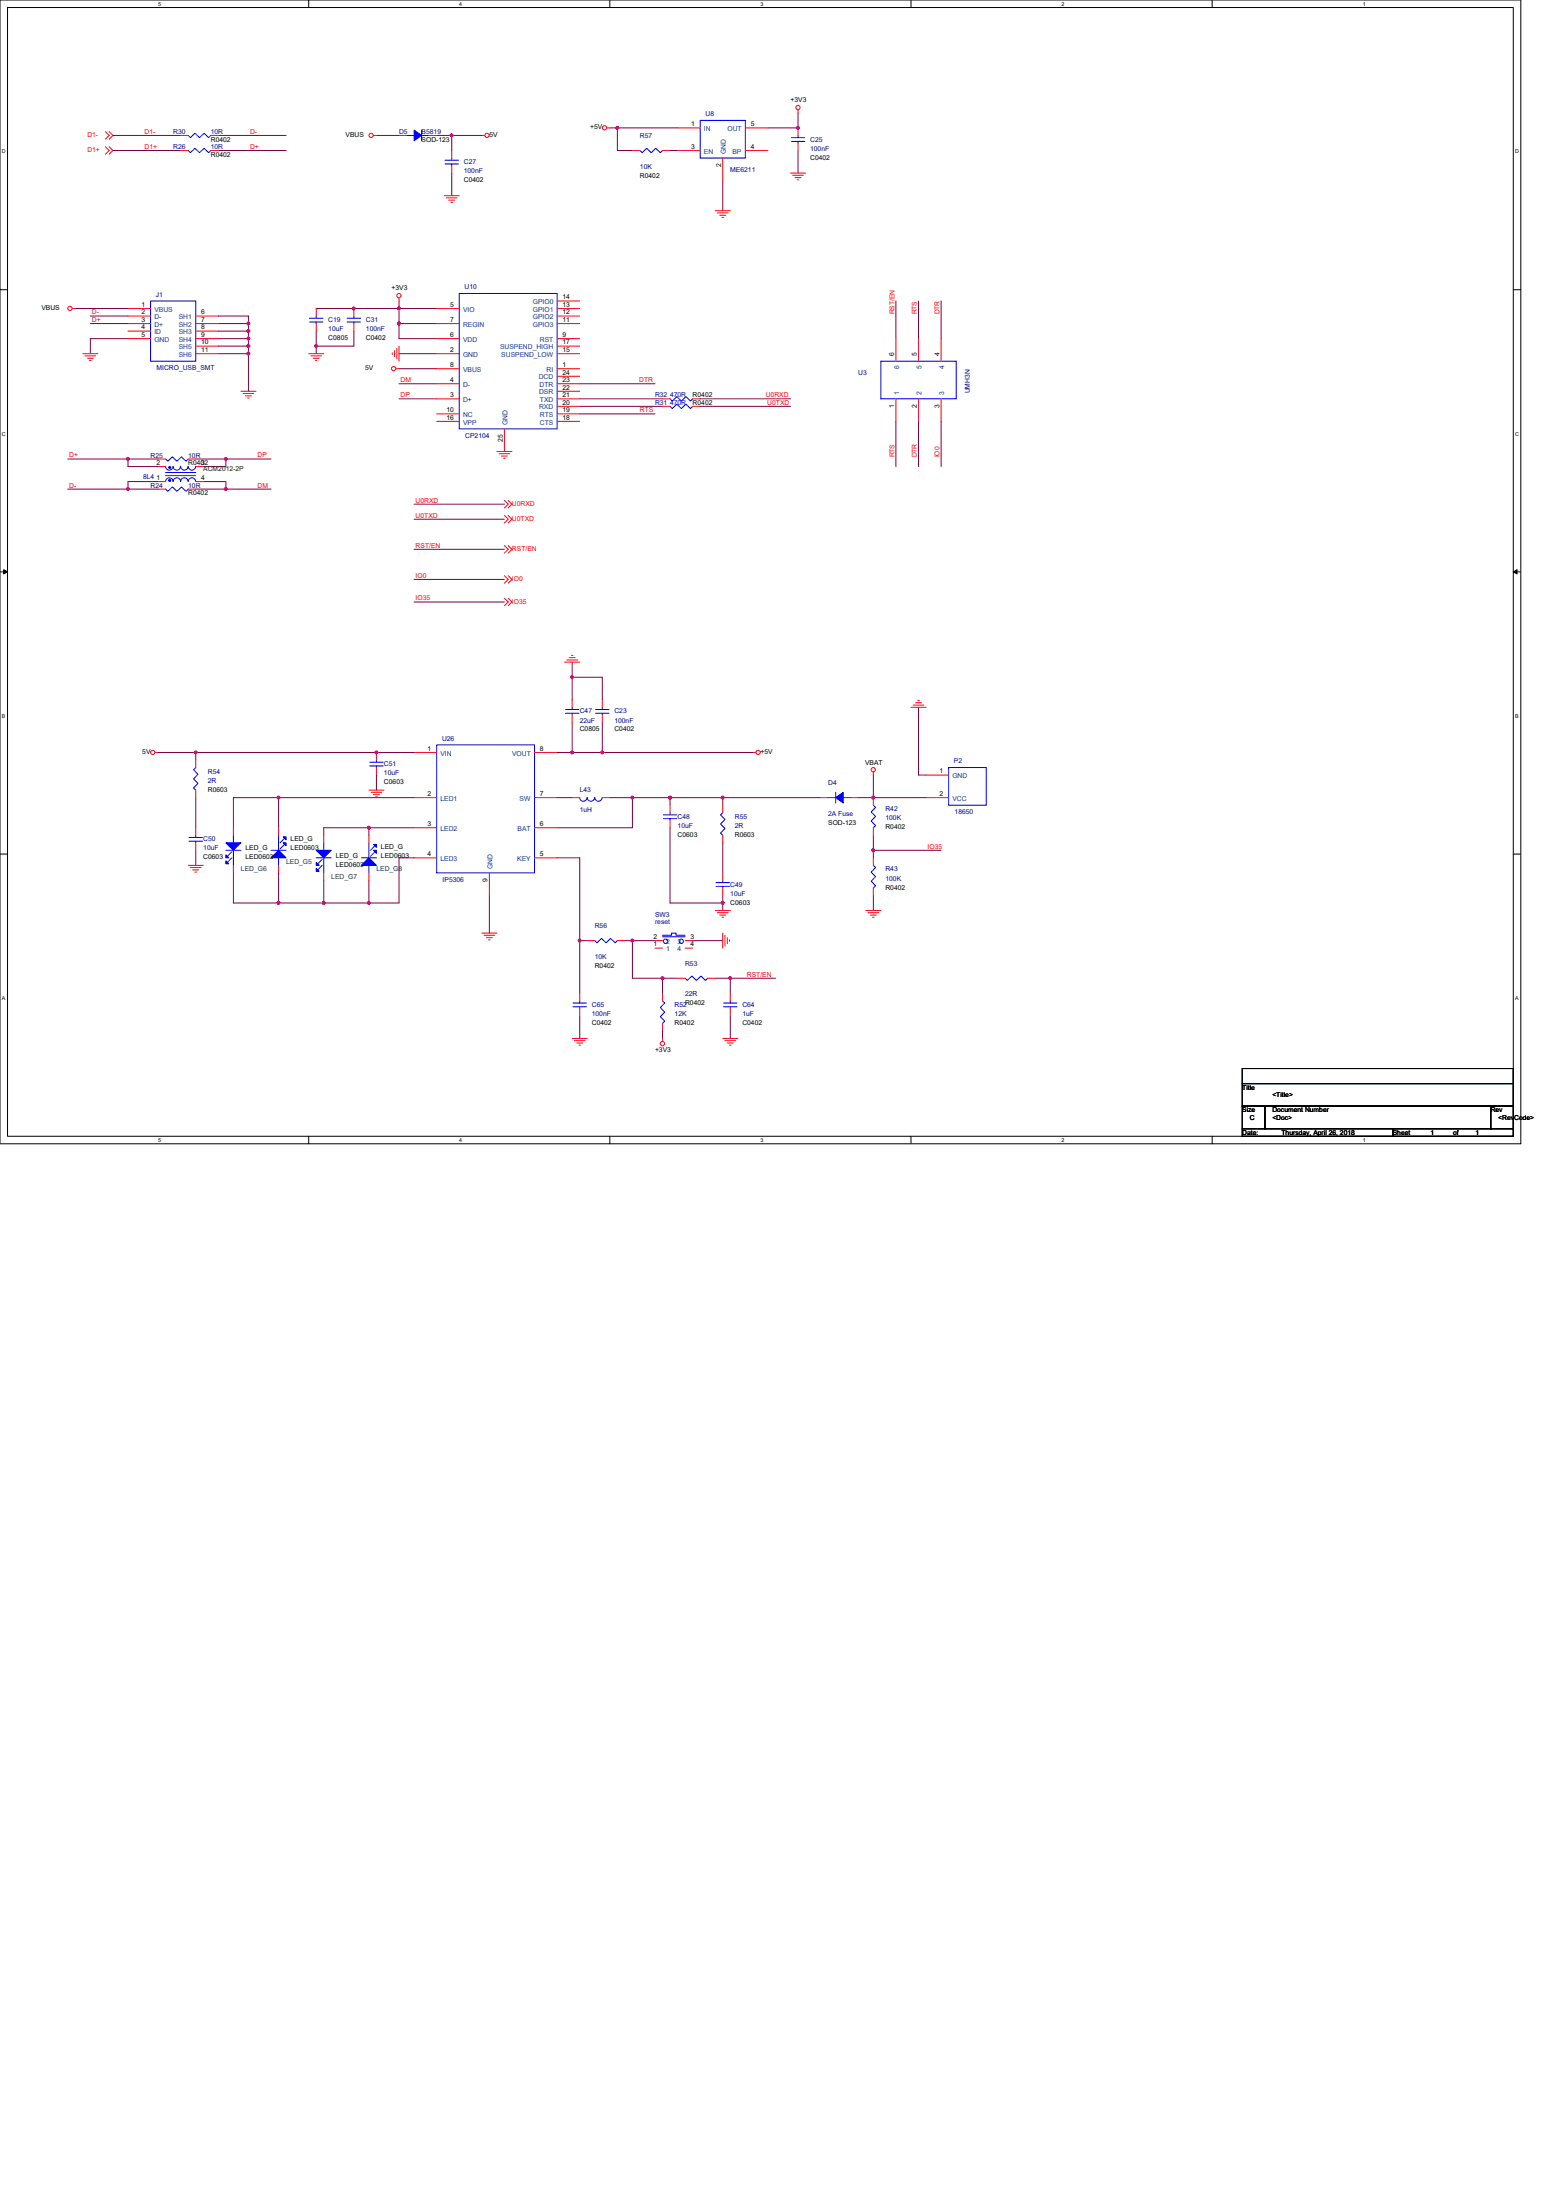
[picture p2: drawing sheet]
<svg xmlns="http://www.w3.org/2000/svg" width="210mm" height="297mm" viewBox="0 0 210 297" stroke-linecap="round" stroke-linejoin="round" font-family="sans-serif">
<path d="M0 0h205.2v154.4h-205.2zM1 1h203.2v152.4h-203.2z" fill="none" stroke="#000" stroke-width=".13"/>
<g fill="#fff">
<path d="M21.3 .1h.4v.8h-.4z"/>
<path d="M21.3 153.5h.4v.8h-.4z"/>
</g>
<path d="M41.7 0v1M41.7 153.4v1" fill="none" stroke="#000" stroke-width=".13"/>
<g fill="#fff">
<path d="M62 .1h.4v.8h-.4z"/>
<path d="M62 153.5h.4v.8h-.4z"/>
</g>
<path d="M82.3 0v1M82.3 153.4v1" fill="none" stroke="#000" stroke-width=".13"/>
<g fill="#fff">
<path d="M102.6 .1h.4v.8h-.4z"/>
<path d="M102.6 153.5h.4v.8h-.4z"/>
</g>
<path d="M122.9 0v1M122.9 153.4v1" fill="none" stroke="#000" stroke-width=".13"/>
<g fill="#fff">
<path d="M143.3 .1h.3v.8h-.3z"/>
<path d="M143.3 153.5h.3v.8h-.3z"/>
</g>
<path d="M163.6 0v1M163.6 153.4v1" fill="none" stroke="#000" stroke-width=".13"/>
<g fill="#fff">
<path d="M183.9 .1h.4v.8h-.4z"/>
<path d="M183.9 153.5h.4v.8h-.4z"/>
<path d="M.3 20.1h.5v.8h-.5z"/>
<path d="M204.5 20.1h.5v.8h-.5z"/>
<path d="M.3 58.2h.5v.8h-.5z"/>
<path d="M204.5 58.2h.5v.8h-.5z"/>
</g>
<path d="M0 39.1h1M204.2 39.1h1" fill="none" stroke="#000" stroke-width=".13"/>
<g fill="#fff">
<path d="M.3 96.3h.4v.8h-.4z"/>
<path d="M204.5 96.3h.4v.8h-.4z"/>
</g>
<path d="M0 77.2h1M204.2 77.2h1" fill="none" stroke="#000" stroke-width=".13"/>
<path d="M.5 76.9l.5 .3-.5 .3zM204.2 77.2l.5-.3v.6z" fill="#000" stroke="#000" stroke-width=".13"/>
<g fill="#fff">
<path d="M.3 134.4h.4v.8h-.4z"/>
<path d="M204.5 134.4h.4v.8h-.4z"/>
</g>
<path d="M0 115.3h1M204.2 115.3h1M167.6 149.4h3.1v3h-3.1zM167.6 152.4h20.4v1h-20.4zM167.6 144.3h36.6v2h-36.6zM167.6 146.3h36.6v3.1h-36.6zM170.7 149.4h30.5v3h-30.5zM188 152.4h16.2v1h-16.2zM201.2 149.4h3v3h-3z" fill="none" stroke="#000" stroke-width=".13"/>
<g fill="none" stroke="#800040" stroke-width=".13">
<path d="M15.2 18.3h9.2M29.5 18.3h9.1M50.8 18.3h3M58.9 18.3h2.1M61 18.3h4M61 18.3v2M82.3 17.3h1M83.3 17.3h8.1M83.3 17.3v3h2M107.7 15.2v2.1h-4.1M15.2 20.3h9.2M29.5 20.3h9.1"/>
<path d="M61 23.4v3M90.4 20.3h1M97.5 24.4v4M107.7 20.3v3.1M10.2 41.7h7.1M12.2 43.7h5.1M12.2 42.7h5.1M17.3 45.7h-5.1v2.1M29.5 42.7h4v1M29.5 43.7h4v1M29.5 44.7h4M29.5 45.7h4"/>
<path d="M29.5 46.7h4M29.5 47.8h4M33.5 44.7v1M33.5 47.8v5M33.5 45.7v2.1M42.7 44.7v2M42.7 46.7v1.1M42.7 41.7h11.1M47.8 44.7v2h-5.1M53.8 53.8h5.1M53.8 43.7h5.1M53.8 41.7h5.1"/>
<path d="M53.8 40.6v1.1M53.8 43.7v2h5.1M53.8 41.7v2M53.8 49.8h5.1M53.8 47.8h5.1M53.8 51.8h5.1M78.2 51.8h10.2M78.2 55.9h10.2M78.2 53.8h11.2M78.2 54.9h11.2M94.5 54.9h12.2M94.5 53.8h12.2"/>
<path d="M120.9 40.6v5.1M120.9 56.9v6.1M124 40.6v5.1M124 56.9v6.1M127 40.6v5.1M127 56.9v6.1M9.1 62h8.2M9.1 66h8.2M17.3 62h4M17.3 62v1h4M17.3 66h4M21.3 65h-4v1"/>
<path d="M26.4 62h4.1M26.4 66h4.1M27.4 65h3.1v1M30.5 66h6.1M30.5 62h6.1M30.5 62v1h-3.1M55.9 70.1h12.2M55.9 78.2h12.2M55.9 68.1h12.2M55.9 74.2h12.2M55.9 81.3h12.2M77.2 91.4v3.1"/>
<path d="M77.2 91.4h4.1v3.1M77.2 97.5v4.1M77.2 89.4v2M81.3 97.5v4.1M124 95.5v9.1h1M21.3 101.6h5.1M26.4 101.6v1M26.4 114.8v2M26.4 107.7v4.1M26.4 101.6h29.5M31.5 111.8v-4.1h6.1v4.1M31.5 117.9v4h6.1"/>
<path d="M37.6 107.7h18.3M37.6 117.9v4M43.7 118.9v3M49.8 111.8h6.1M49.8 111.8v1M49.8 118.9v3M49.8 111.8h-6.1v1M50.8 104.6v2.1M55.9 115.8h-2.1v6.1h-4M75.2 107.7h2M75.2 115.8h3v11.2M75.2 101.6h2"/>
<path d="M77.2 101.6h4.1M81.3 101.6h20.3M82.3 107.7h3M85.3 107.7h5.1v1M85.3 107.7v4.1h-10.1M90.4 111.8v10.1h7.1M90.4 107.7h7.1v1M97.5 107.7h13.2M97.5 113.8v4.1M115.8 107.7h2.1M117.9 104.6v3.1M117.9 112.8v2"/>
<path d="M117.9 114.8v1M117.9 107.7h7.1M117.9 114.8h9.1M37.6 121.9h6.1M43.7 121.9h6.1M66 120.9v5.1M78.2 127h1M78.2 137.2v3M78.2 127v7.1M84.3 127h1M85.3 127h3.1M85.3 127v5.1h4.1v2"/>
<path d="M89.4 139.2v1M89.4 132.1h2M93.5 127h4M96.5 132.1h2.1v2M97.5 121.9v1M97.5 120.9v1M98.6 132.1h6M98.6 137.2v3M117.9 120.9v2"/>
</g>
<g fill="#f0f" stroke="#f0f" stroke-width=".13">
<circle cx="33.5" cy="43.7" r=".2"/>
<circle cx="33.5" cy="44.7" r=".2"/>
<circle cx="33.5" cy="47.7" r=".2"/>
<circle cx="33.5" cy="46.7" r=".2"/>
<circle cx="107.7" cy="17.3" r=".2"/>
<circle cx="61" cy="18.3" r=".2"/>
<circle cx="17.3" cy="62" r=".2"/>
<circle cx="30.5" cy="66" r=".2"/>
<circle cx="30.5" cy="62" r=".2"/>
<circle cx="17.3" cy="66" r=".2"/>
<circle cx="53.8" cy="43.7" r=".2"/>
<circle cx="53.8" cy="41.6" r=".2"/>
<circle cx="47.7" cy="41.6" r=".2"/>
<circle cx="42.7" cy="46.7" r=".2"/>
<circle cx="33.5" cy="45.7" r=".2"/>
<circle cx="117.8" cy="107.7" r=".2"/>
<circle cx="97.5" cy="107.7" r=".2"/>
<circle cx="89.4" cy="132.1" r=".2"/>
<circle cx="98.5" cy="132.1" r=".2"/>
<circle cx="85.3" cy="127" r=".2"/>
<circle cx="78.2" cy="127" r=".2"/>
<circle cx="77.2" cy="91.4" r=".2"/>
<circle cx="97.5" cy="121.9" r=".2"/>
<circle cx="90.4" cy="107.7" r=".2"/>
<circle cx="85.3" cy="107.7" r=".2"/>
<circle cx="26.4" cy="101.6" r=".2"/>
<circle cx="50.8" cy="101.6" r=".2"/>
<circle cx="37.6" cy="107.7" r=".2"/>
<circle cx="49.8" cy="111.7" r=".2"/>
<circle cx="49.8" cy="121.9" r=".2"/>
<circle cx="37.6" cy="121.9" r=".2"/>
<circle cx="77.2" cy="101.6" r=".2"/>
<circle cx="43.7" cy="121.9" r=".2"/>
<circle cx="81.3" cy="101.6" r=".2"/>
<circle cx="83.3" cy="17.3" r=".2"/>
<circle cx="117.8" cy="114.8" r=".2"/>
</g>
<g fill="none" stroke="#f00" stroke-width=".13">
<path d="M14.2 17.8l.5 .5-.5 .5M14.2 19.8l.5 .5-.5 .5M14.7 17.8l.5 .5-.5 .5M14.7 19.8l.5 .5-.5 .5M24.4 18.3h1M28.4 18.3h1.1M50.4 18.3h.4M53.8 18.3h1.1M57.9 18.3h1M65 18.3h.4M81.9 17.3h.4M91.4 17.3h3.1"/>
<path d="M100.6 17.3h3M107.7 14.8v.4M107.7 19.3v1M107.7 17.3v1M24.4 20.3h1M28.4 20.3h1.1M59.9 26.4h2.1M60.2 26.7h1.5M60.6 27h.8M60.9 27.3h.2M61 22.4v1M61 20.3v1"/>
<path d="M85.3 20.3h1.1M89.4 20.3h1M91.4 20.3h3.1M96.5 28.4h2.1M96.8 28.7h1.5M97.1 29.1h.8M97.4 29.4h.2M97.5 21.3v3.1M100.6 20.3h3M106.7 23.4h2M107 23.7h1.4M107.3 24h.8"/>
<path d="M107.6 24.3h.2M9.8 41.7h.4M11.2 47.8h2M11.5 48h1.4M11.8 48.4h.8M12.1 48.7h.2M17.3 41.7h3M17.3 42.7h3M17.3 43.7h3M17.3 44.7h3M17.3 45.7h3M26.4 42.7h3.1"/>
<path d="M26.4 43.7h3.1M26.4 44.7h3.1M26.4 45.7h3.1M26.4 46.7h3.1M26.4 47.8h3.1M32.5 52.8h2M32.8 53.1h1.4M33.1 53.4h.8M33.4 53.7h.2M41.7 47.8h2M42 48h1.4M42.3 48.4h.8"/>
<path d="M42.6 48.7h.2M42.7 43.7v1M42.7 41.7v1M47.8 43.7v1M47.8 41.7v1M52.9 47.6v.3M53.2 47.3v.9M53.4 49.8h.4M53.6 47v1.5M53.8 46.7v2.1M53.8 40.2v.4M58.9 41.7h3.1"/>
<path d="M58.9 43.7h3.1M58.9 45.7h3.1M58.9 47.8h3.1M58.9 49.8h3.1M58.9 51.8h3.1M58.9 53.8h3.1M58.9 56.9h3.1M58.9 55.9h3.1M68.1 57.9v3.1M75.2 40.6h3M75.2 41.7h3M75.2 42.7h3"/>
<path d="M75.2 43.7h3M75.2 45.7h3M75.2 46.7h3M75.2 47.8h3M75.2 49.8h3M75.2 50.8h3M75.2 51.8h3M75.2 52.8h3M75.2 53.8h3M75.2 54.9h3M75.2 55.9h3M75.2 56.9h3"/>
<path d="M89.4 54.9h1M89.4 53.8h1M93.5 54.9h1M93.5 53.8h1M120.9 53.8v3.1M120.9 45.7v3.1M124 53.8v3.1M124 45.7v3.1M127 53.8v3.1M127 45.7v3.1M21.3 66h1.1M21.3 62h1.1"/>
<path d="M21.3 65h1.1M21.3 63h1.1M25.4 66h1M25.4 62h1M26.4 65h1M26.4 63h1M67.1 61h2M67.4 61.3h1.4M67.7 61.6h.8M68 61.9h.2M68.1 73.7l.5 .5-.5 .5M68.1 77.7l.5 .5-.5 .5"/>
<path d="M68.1 69.6l.5 .5-.5 .5M68.1 67.6l.5 .5-.5 .5M68.6 73.7l.5 .5-.5 .5M68.6 77.7l.5 .5-.5 .5M68.6 69.6l.5 .5-.5 .5M68.6 67.6l.5 .5-.5 .5M68.1 80.8l.5 .5-.5 .5M68.6 80.8l.5 .5-.5 .5M76.2 89.4h2M76.5 89.1h1.4M76.8 88.8h.8M77.1 88.5h.2"/>
<path d="M77.2 96.5v1M77.2 94.5v1M81.3 96.5v1M81.3 94.5v1M122.9 95.5h2.1M123.2 95.2h1.5M123.5 94.9h.9M123.8 94.6h.3M20.9 101.6h.4M25.4 116.8h2M25.7 117.1h1.4M26 117.5h.8"/>
<path d="M26.3 117.8h.2M26.4 113.8v1M26.4 111.8v1M26.4 106.7v1M26.4 102.6v1M31.5 111.8v1M31.5 116.8v1.1M37.6 116.8v1.1M37.6 111.8v1M43.7 112.8v1M43.7 117.9v1M49.8 106.7h2"/>
<path d="M49.8 117.9v1M49.8 112.8v1M50.1 107h1.4M50.4 107.3h.8M50.7 107.6h.2M50.8 103.6v1M50.8 101.6v1M55.9 101.6h3M55.9 107.7h3M55.9 111.8h3M55.9 115.8h3M66 117.9v3"/>
<path d="M72.1 115.8h3.1M72.1 111.8h3.1M72.1 107.7h3.1M72.1 101.6h3.1M77.2 107.7h1M81.3 107.7h1M90.4 110.7v1.1M90.4 108.7v1M97.5 112.8v1M97.5 108.7v1M97.5 119.9v1M97.5 117.9v1"/>
<path d="M101.6 101.6h.4M110.7 107.7h1.1M114.8 107.7h1M117.9 104.2v.4M117.9 107.7v1M117.9 111.8v1M117.9 115.8v1M117.9 119.9v1M125 104.6h3M125 107.7h3M65 126h2.1M65.3 126.3h1.5"/>
<path d="M65.6 126.6h.8M65.9 126.9h.2M78.2 136.1v1.1M78.2 134.1v1M79.2 127h1.1M83.3 127h1M88.4 128h1M88.4 127h1M89.4 134.1v1M89.4 138.2v1M91.4 132.1h1.1M92.5 127h1"/>
<path d="M92.5 128h1M95.5 132.1h1M96.5 122.9h2.1M96.8 123.2h1.5M97.1 123.5h.8M97.4 123.8h.2M97.5 126v2M97.8 126.3v1.4M98.1 126.6v.8M98.4 126.9v.2M98.6 136.1v1.1M98.6 134.1v1"/>
<path d="M116.8 122.9h2.1M117.1 123.2h1.5M117.5 123.5h.8M117.8 123.8h.2M77.2 140.2h2M77.5 140.5h1.5M77.8 140.8h.8M78.1 141.1h.2M89.4 140.2v.4M97.5 140.2h2.1M97.8 140.5h1.5M98.1 140.8h.9"/>
<path d="M98.4 141.1h.3"/>
<circle cx="50.1" cy="18.3" r=".29"/>
<circle cx="65.7" cy="18.3" r=".29"/>
<circle cx="81.6" cy="17.3" r=".29"/>
<circle cx="107.7" cy="14.5" r=".29"/>
<circle cx="53.8" cy="39.9" r=".29"/>
<circle cx="9.4" cy="41.6" r=".29"/>
<circle cx="53.1" cy="49.8" r=".29"/>
<circle cx="20.6" cy="101.6" r=".29"/>
<circle cx="102.3" cy="101.6" r=".29"/>
<circle cx="117.8" cy="103.9" r=".29"/>
<circle cx="89.4" cy="140.9" r=".29"/>
</g>
<g fill="none" stroke="#00f" stroke-width=".13">
<path d="M25.4 18.3l.3 .3 .6-.6 .6 .6 .6-.6 .7 .6 .2-.3M54.9 18.3h1M56.9 17.6v1.4M56.9 18.3h1M94.5 16.3h6.1v5h-6.1zM106.8 18.6h1.8M106.8 19.1h1.8M107.7 19.1v.2M107.7 18.3v.3M25.4 20.3l.3 .3 .6-.6 .6 .6 .6-.6 .7 .6 .2-.3M60 21.6h1.9M60 22.1h1.9"/>
<path d="M61 22.1v.3M61 21.3v.3M62 39.6h13.2v18.3h-13.2zM86.4 20.3l.3 .3 .6-.6 .6 .6 .6-.6 .6 .6 .3-.3M20.3 40.6h6.1v8.2h-6.1zM41.8 43h1.8M41.8 43.5h1.8M42.7 43.5v.2M42.7 42.7v.3M46.8 43h1.9M46.8 43.5h1.9M47.8 43.5v.2"/>
<path d="M47.8 42.7v.3M90.4 54.9l.3 .3 .6-.6 .6 .6 .7-.6 .6 .6 .3-.3M90.4 53.8l.3 .3 .6-.5 .6 .5 .7-.5 .6 .5 .3-.3M118.9 48.8h10.1v5h-10.1zM22.4 65a.5 .5 0 0 1 .4-.5 .5 .5 0 0 1 .5 .5M22.4 63a.5 .5 0 0 0 .4 .5 .5 .5 0 0 0 .5-.5M22.4 66l.2 .3 .7-.6 .6 .6 .6-.6 .6 .6 .3-.3M22.4 62l.2 .3 .7-.6 .6 .6 .6-.6 .6 .6 .3-.3M22.4 64.2h4M22.4 63.8h4M23.4 65a.5 .5 0 0 1 .5-.5 .5 .5 0 0 1 .5 .5M23.4 63a.5 .5 0 0 0 .5 .5 .5 .5 0 0 0 .5-.5"/>
<path d="M24.4 63a.5 .5 0 0 0 .5 .5 .5 .5 0 0 0 .5-.5M24.4 65a.5 .5 0 0 1 .5-.5 .5 .5 0 0 1 .5 .5M25.4 63a.5 .5 0 0 0 .5 .5 .5 .5 0 0 0 .5-.5M25.4 65a.5 .5 0 0 1 .5-.5 .5 .5 0 0 1 .5 .5M76.3 95.8h1.8M76.3 96.3h1.8M77.2 96.3v.2M77.2 95.5v.3M80.4 95.8h1.8M80.4 96.3h1.8M81.3 96.3v.2M81.3 95.5v.3"/>
<path d="M25.5 113.1h1.8M25.5 113.6h1.8M26.4 113.6v.2M26.4 112.8v.3M26.4 103.6l-.3 .3 .6 .6-.6 .7 .6 .6-.6 .6 .3 .3M30.5 114.8h2M31.3 115l-.6 .6M31.3 115.8l-.6 .6M31.5 112.8v1M31.5 114.8v2M36.6 114.8h2M37.6 115.8v1"/>
<path d="M37.6 112.8v2M38.4 114l-.6 .6M38.4 113.2l-.6 .6M42.7 115.8h2M43.5 116l-.6 .6M43.5 116.8l-.6 .7M43.7 113.8v1M43.7 115.8v2.1M48.8 115.8h2M49.8 116.8v1.1M49.8 113.8v2M49.9 102.9h1.8"/>
<path d="M49.9 103.4h1.8M50.6 115l-.6 .6M50.6 114.2l-.6 .6M50.8 103.4v.2M50.8 102.6v.3M58.9 100.6h13.2v17.3h-13.2zM78.2 107.7a.5 .5 0 0 0 .5 .5 .5 .5 0 0 0 .5-.5M79.2 107.7a.5 .5 0 0 0 .5 .5 .5 .5 0 0 0 .5-.5M80.3 107.7a.5 .5 0 0 0 .5 .5 .5 .5 0 0 0 .5-.5M89.5 110h1.8M89.5 110.5h1.8M90.4 110.5v.2"/>
<path d="M90.4 109.7v.3M96.6 119.2h1.8M96.6 119.7h1.8M97.5 109.7l-.3 .3 .6 .6-.6 .7 .6 .6-.6 .6 .3 .3M97.5 119.7v.2M97.5 118.9v.3M111.8 107.7h1M112.8 107v1.4M113.8 107.7h1M117.9 108.7l.3 .3-.6 .6 .6 .6-.6 .6 .6 .7-.3 .3M117.9 116.8l.3 .3-.6 .7 .6 .6-.6 .6 .6 .6-.3 .3M128 103.6h5.1v5.1h-5.1z"/>
<path d="M77.3 135.4h1.8M77.3 135.9h1.8M78.2 135.9v.2M78.2 135.1v.3M80.3 127l.3 .3 .6-.6 .6 .6 .6-.6 .6 .6 .3-.3M89.4 135.1l.3 .3-.6 .6 .6 .7-.6 .6 .6 .6-.3 .3M89.4 126.5h3.1M89.4 126.3h1.2v-.3h.6v.3h1.3M92.5 132.1l.3 .3 .6-.6 .6 .6 .6-.6 .6 .6 .3-.3M97.6 135.4h1.9M97.6 135.9h1.9M98.6 135.9v.2"/>
<path d="M98.6 135.1v.3"/>
<circle cx="89.8" cy="127.1" r=".3"/>
<circle cx="91.9" cy="127.1" r=".29"/>
</g>
<g fill="#00f" stroke="#00f" stroke-width=".13">
<path d="M112.8 107.7l1-.7v1.4z" fill-rule="evenodd"/>
<path d="M36.6 115.8l1-1 1 1z" fill-rule="evenodd"/>
<path d="M38.2 113.8h.4v.4z" fill-rule="evenodd"/>
<path d="M38.2 113h.4v.4z" fill-rule="evenodd"/>
<path d="M30.5 113.8h2l-1 1z" fill-rule="evenodd"/>
<path d="M30.5 115.4l.4 .4h-.4z" fill-rule="evenodd"/>
<path d="M30.5 116.2l.4 .4h-.4z" fill-rule="evenodd"/>
<path d="M55.9 17.6l1 .7-1 .7z" fill-rule="evenodd"/>
<path d="M42.7 114.8h2l-1 1z" fill-rule="evenodd"/>
<path d="M42.7 116.4l.4 .4h-.4z" fill-rule="evenodd"/>
<path d="M42.7 117.2l.4 .4h-.4z" fill-rule="evenodd"/>
<path d="M22.8 64.8h.2v.2h-.2z" fill-rule="evenodd"/>
<path d="M22.8 63h.2v.2h-.2z" fill-rule="evenodd"/>
<path d="M48.8 116.8l1-1 1 1z" fill-rule="evenodd"/>
<path d="M50.4 114.8h.4v.4z" fill-rule="evenodd"/>
<path d="M50.4 114h.4v.4z" fill-rule="evenodd"/>
</g>
<g font-size=".9">
<text x="79.7" y="17.5">+5V</text>
<text x="93.3" y="17">1</text>
<text x="101.3" y="17">5</text>
<text x="106.7" y="13.8">+3V3</text>
<text x="28.4" y="21.1">R0402</text>
<text x="28.4" y="19.1">R0402</text>
<text x="46.6" y="18.5">VBUS</text>
<text x="56.9" y="19.1">SOD-123</text>
<text x="66" y="18.5">5V</text>
<text x="86.4" y="24">R0402</text>
<text x="93.3" y="20.1">3</text>
<text x="97.3" y="22.6" transform="rotate(-90 97.3 22.6)">2</text>
<text x="101.3" y="20.1">4</text>
<text x="109.3" y="21.5">C0402</text>
<text x="62.6" y="24.6">C0402</text>
<text x="5.6" y="41.9">VBUS</text>
<text x="19.1" y="41.4">1</text>
<text x="52.8" y="39.2">+3V3</text>
<text x="60.7" y="41.4">5</text>
<text x="75.9" y="40.4">14</text>
<text x="75.9" y="41.4">13</text>
<text x="19.1" y="42.4">2</text>
<text x="19.1" y="43.5">3</text>
<text x="19.1" y="44.5">4</text>
<text x="19.1" y="45.5">5</text>
<text x="27.1" y="42.4">6</text>
<text x="27.1" y="43.5">7</text>
<text x="27.1" y="44.5">8</text>
<text x="27.1" y="45.5">9</text>
<text x="27.1" y="46.5">10</text>
<text x="27.1" y="47.5">11</text>
<text x="44.3" y="45.9">C0805</text>
<text x="49.4" y="45.9">C0402</text>
<text x="60.7" y="43.5">7</text>
<text x="60.7" y="45.5">6</text>
<text x="60.7" y="47.5">2</text>
<text x="75.9" y="45.5">9</text>
<text x="75.9" y="47.5">15</text>
<text x="75.9" y="42.4">12</text>
<text x="75.9" y="43.5">11</text>
<text x="75.9" y="46.5">17</text>
<text x="49.3" y="50">5V</text>
<text x="60.7" y="49.6">8</text>
<text x="60.7" y="51.6">4</text>
<text x="60.7" y="53.6">3</text>
<text x="75.9" y="50.6">24</text>
<text x="75.9" y="49.6">1</text>
<text x="75.9" y="53.6">21</text>
<text x="75.9" y="51.6">23</text>
<text x="75.9" y="52.6">22</text>
<text x="93.5" y="53.7">R0402</text>
<text x="120.7" y="48" transform="rotate(-90 120.7 48)">6</text>
<text x="123.7" y="48" transform="rotate(-90 123.7 48)">5</text>
<text x="126.8" y="48" transform="rotate(-90 126.8 48)">4</text>
<text x="60.2" y="56.7">16</text>
<text x="60.2" y="55.6">10</text>
<text x="67.8" y="59.6" transform="rotate(-90 67.8 59.6)">25</text>
<text x="75.9" y="55.6">19</text>
<text x="75.9" y="56.7">18</text>
<text x="75.9" y="54.6">20</text>
<text x="93.5" y="54.7">R0402</text>
<text x="120.7" y="55.1" transform="rotate(-90 120.7 55.1)">1</text>
<text x="123.7" y="55.1" transform="rotate(-90 123.7 55.1)">2</text>
<text x="126.8" y="55.1" transform="rotate(-90 126.8 55.1)">3</text>
<text x="21.1" y="64.8">1</text>
<text x="21.1" y="62.8">2</text>
<text x="25.4" y="62.8">R0402</text>
<text x="27.1" y="64.8">4</text>
<text x="27.1" y="62.8">3</text>
<text x="25.4" y="66.9">R0402</text>
<text x="19.2" y="101.8">5V</text>
<text x="57.7" y="101.4">1</text>
<text x="72.9" y="101.4">8</text>
<text x="78.2" y="98.8">C0805</text>
<text x="82.9" y="98.8">C0402</text>
<text x="102.6" y="101.8">+5V</text>
<text x="28" y="106.9">R0603</text>
<text x="51.8" y="105.9">C0603</text>
<text x="57.7" y="107.5">2</text>
<text x="72.9" y="107.5">7</text>
<text x="116.7" y="103.2">VBAT</text>
<text x="126.8" y="104.4">1</text>
<text x="126.8" y="107.5">2</text>
<text x="39.2" y="113.6">LED_G</text>
<text x="57.7" y="111.5">3</text>
<text x="72.9" y="111.5">6</text>
<text x="91.4" y="113">C0603</text>
<text x="99.2" y="113">R0603</text>
<text x="111.8" y="111.4">SOD-123</text>
<text x="119.5" y="112">R0402</text>
<text x="27.4" y="116">C0603</text>
<text x="33.1" y="114.8">LED_G</text>
<text x="33.1" y="116">LED0603</text>
<text x="39.2" y="114.8">LED0603</text>
<text x="45.3" y="115.8">LED_G</text>
<text x="45.3" y="117.1">LED0603</text>
<text x="51.4" y="114.6">LED_G</text>
<text x="51.4" y="115.8">LED0603</text>
<text x="57.7" y="115.6">4</text>
<text x="65.8" y="119.1" transform="rotate(-90 65.8 119.1)">9</text>
<text x="72.9" y="115.6">5</text>
<text x="98.6" y="122.1">C0603</text>
<text x="119.5" y="120.1">R0402</text>
<text x="80.3" y="130.7">R0402</text>
<text x="88.2" y="127.8">1</text>
<text x="88.2" y="126.8">2</text>
<text x="93.2" y="126.8">3</text>
<text x="93.2" y="127.8">4</text>
<text x="79.9" y="138.4">C0402</text>
<text x="88.4" y="142">+3V3</text>
<text x="91" y="138.4">R0402</text>
<text x="100.2" y="138.4">C0402</text>
<text x="167.6" y="147.1">Title</text>
<text x="171.7" y="148.1">&lt;Title&gt;</text>
<text x="167.6" y="150.2">Size</text>
<text x="167.6" y="153.2">Date:</text>
<text x="168.7" y="151.2">C</text>
<text x="171.7" y="150.2">Document Number</text>
<text x="171.7" y="151.2">&lt;Doc&gt;</text>
<text x="172.9" y="153.2">Thursday, April 26, 2018</text>
<text x="188" y="153.2">Sheet</text>
<text x="193" y="153.2">1</text>
<text x="196.1" y="153.2">of</text>
<text x="199.1" y="153.2">1</text>
<text x="201.2" y="150.2">Rev</text>
<text x="202.2" y="151.2">&lt;RevCode&gt;</text>
</g>
<g font-size=".9" fill="#004080">
<text x="95" y="17.7">IN</text>
<text x="98.2" y="17.7">OUT</text>
<text x="95" y="20.7">EN</text>
<text x="98" y="20.8" transform="rotate(-90 98 20.8)">GND</text>
<text x="98.8" y="20.7">BP</text>
<text x="71.9" y="41.1">GPIO0</text>
<text x="20.8" y="42.1">VBUS</text>
<text x="20.8" y="43.1">D-</text>
<text x="20.8" y="44.1">D+</text>
<text x="20.8" y="45.1">ID</text>
<text x="20.8" y="46.1">GND</text>
<text x="24.1" y="43.1">SH1</text>
<text x="24.1" y="44.1">SH2</text>
<text x="24.1" y="45.1">SH3</text>
<text x="24.1" y="46.1">SH4</text>
<text x="24.1" y="47.2">SH5</text>
<text x="62.5" y="42.1">VIO</text>
<text x="62.5" y="44.1">REGIN</text>
<text x="62.5" y="46.1">VDD</text>
<text x="67.5" y="47.2">SUSPEND_HIGH</text>
<text x="71.9" y="42.1">GPIO1</text>
<text x="71.9" y="43.1">GPIO2</text>
<text x="71.9" y="44.1">GPIO3</text>
<text x="72.9" y="46.1">RST</text>
<text x="24.1" y="48.2">SH6</text>
<text x="62.5" y="48.2">GND</text>
<text x="62.5" y="50.2">VBUS</text>
<text x="62.5" y="52.2">D-</text>
<text x="67.6" y="48.2">SUSPEND_LOW</text>
<text x="72.7" y="51.2">DCD</text>
<text x="72.7" y="53.3">DSR</text>
<text x="72.8" y="52.2">DTR</text>
<text x="73.8" y="50.2">RI</text>
<text x="121.3" y="53.3" transform="rotate(-90 121.3 53.3)">1</text>
<text x="121.3" y="49.8" transform="rotate(-90 121.3 49.8)">6</text>
<text x="124.4" y="53.3" transform="rotate(-90 124.4 53.3)">2</text>
<text x="124.4" y="49.8" transform="rotate(-90 124.4 49.8)">5</text>
<text x="127.4" y="53.3" transform="rotate(-90 127.4 53.3)">3</text>
<text x="127.4" y="49.8" transform="rotate(-90 127.4 49.8)">4</text>
<text x="62.5" y="54.3">D+</text>
<text x="62.5" y="57.3">VPP</text>
<text x="62.5" y="56.3">NC</text>
<text x="68.5" y="57.4" transform="rotate(-90 68.5 57.4)">GND</text>
<text x="72.7" y="55.3">RXD</text>
<text x="72.9" y="54.3">TXD</text>
<text x="72.9" y="56.3">RTS</text>
<text x="72.9" y="57.3">CTS</text>
<text x="59.4" y="102">VIN</text>
<text x="69.1" y="102">VOUT</text>
<text x="128.5" y="105.1">GND</text>
<text x="59.4" y="108.1">LED1</text>
<text x="59.4" y="112.2">LED2</text>
<text x="69.8" y="112.2">BAT</text>
<text x="70.1" y="108.1">SW</text>
<text x="128.5" y="108.1">VCC</text>
<text x="59.4" y="116.2">LED3</text>
<text x="66.5" y="117.3" transform="rotate(-90 66.5 117.3)">GND</text>
<text x="69.8" y="116.2">KEY</text>
<text x="89.9" y="128.4">1</text>
<text x="89.9" y="127.4">2</text>
<text x="91.4" y="127.4">3</text>
<text x="91.4" y="128.4">4</text>
</g>
<g font-size=".9" fill="#000080">
<text x="95.2" y="15.7">U8</text>
<text x="23.4" y="20.1">R26</text>
<text x="23.4" y="18.1">R30</text>
<text x="28.4" y="20.1">10R</text>
<text x="28.4" y="18.1">10R</text>
<text x="53.8" y="18.1">D5</text>
<text x="56.9" y="18.1">B5819</text>
<text x="62.6" y="22.2">C27</text>
<text x="62.6" y="23.4">100nF</text>
<text x="86.4" y="18.6">R57</text>
<text x="86.4" y="22.8">10K</text>
<text x="98.6" y="23.2">ME6211</text>
<text x="109.3" y="19.1">C25</text>
<text x="109.3" y="20.3">100nF</text>
<text x="21" y="40">J1</text>
<text x="62.7" y="39">U10</text>
<text x="44.3" y="43.5">C19</text>
<text x="44.3" y="44.7">10uF</text>
<text x="49.4" y="43.5">C31</text>
<text x="49.4" y="44.7">100nF</text>
<text x="21.1" y="50">MICRO_USB_SMT</text>
<text x="88.4" y="53.7">R32 470R</text>
<text x="115.8" y="50.6">U3</text>
<text x="130.9" y="53.1" transform="rotate(-90 130.9 53.1)">UMH3N</text>
<text x="62.8" y="59.1">CP2104</text>
<text x="88.4" y="54.7">R31 470R</text>
<text x="19.3" y="64.6">8L4</text>
<text x="20.3" y="65.8">R24</text>
<text x="20.3" y="61.8">R25</text>
<text x="25.4" y="65.8">10R</text>
<text x="25.4" y="61.8">10R</text>
<text x="59.6" y="100">U26</text>
<text x="78.2" y="96.3">C47</text>
<text x="78.2" y="97.6">22uF</text>
<text x="82.9" y="96.3">C23</text>
<text x="82.9" y="97.6">100nF</text>
<text x="28" y="104.5">R54</text>
<text x="28" y="105.7">2R</text>
<text x="51.8" y="103.4">C51</text>
<text x="51.8" y="104.7">10uF</text>
<text x="78.2" y="107">L43</text>
<text x="111.8" y="106">D4</text>
<text x="128.7" y="103">P2</text>
<text x="27.4" y="113.6">C50</text>
<text x="78.2" y="109.6">1uH</text>
<text x="91.4" y="110.6">C48</text>
<text x="91.4" y="111.8">10uF</text>
<text x="99.2" y="110.6">R55</text>
<text x="99.2" y="111.8">2R</text>
<text x="111.8" y="110.2">2A Fuse</text>
<text x="119.5" y="109.5">R42</text>
<text x="119.5" y="110.8">100K</text>
<text x="128.8" y="109.9">18650</text>
<text x="27.4" y="114.8">10uF</text>
<text x="59.7" y="119.1">IP5306</text>
<text x="98.6" y="119.7">C49</text>
<text x="119.5" y="117.7">R43</text>
<text x="119.5" y="118.9">100K</text>
<text x="80.3" y="125.3">R56</text>
<text x="88.4" y="124.8">reset</text>
<text x="88.4" y="123.8">SW3</text>
<text x="98.6" y="120.9">10uF</text>
<text x="80.3" y="129.5">10K</text>
<text x="92.5" y="130.4">R53</text>
<text x="79.9" y="136">C65</text>
<text x="79.9" y="137.2">100nF</text>
<text x="91" y="136">R52R0402</text>
<text x="91" y="137.2">12K</text>
<text x="92.5" y="134.5">22R</text>
<text x="100.2" y="136">C64</text>
<text x="100.2" y="137.2">1uF</text>
</g>
<g font-size=".9" fill="#f00">
<text x="11.8" y="18.5">D1-</text>
<text x="11.8" y="20.5">D1+</text>
<text x="19.5" y="18.1">D1-</text>
<text x="19.5" y="20.1">D1+</text>
<text x="33.7" y="20.1">D+</text>
<text x="33.7" y="18.1">D-</text>
<text x="12.4" y="43.5">D+</text>
<text x="12.4" y="42.5">D-</text>
<text x="120.7" y="42.5" transform="rotate(-90 120.7 42.5)">RST/EN</text>
<text x="123.7" y="42.5" transform="rotate(-90 123.7 42.5)">RTS</text>
<text x="126.8" y="42.5" transform="rotate(-90 126.8 42.5)">DTR</text>
<text x="54.1" y="51.6">DM</text>
<text x="54.1" y="53.6">DP</text>
<text x="86.3" y="51.6">DTR</text>
<text x="103.3" y="53.6">U0RXD</text>
<text x="86.4" y="55.7">RTS</text>
<text x="103.5" y="54.7">U0TXD</text>
<text x="9.4" y="65.8">D-</text>
<text x="9.4" y="61.8">D+</text>
<text x="34.8" y="65.8">DM</text>
<text x="34.8" y="61.8">DP</text>
<text x="120.7" y="61.8" transform="rotate(-90 120.7 61.8)">RTS</text>
<text x="123.7" y="61.8" transform="rotate(-90 123.7 61.8)">DTR</text>
<text x="126.8" y="61.8" transform="rotate(-90 126.8 61.8)">IO0</text>
<text x="56.1" y="69.9">U0TXD</text>
<text x="56.1" y="67.9">U0RXD</text>
<text x="69.1" y="70.3">U0TXD</text>
<text x="69.1" y="68.3">U0RXD</text>
<text x="56.1" y="74">RST/EN</text>
<text x="69.1" y="74.4">RST/EN</text>
<text x="56.1" y="78">IO0</text>
<text x="56.1" y="81.1">IO35</text>
<text x="69.1" y="78.4">IO0</text>
<text x="69.1" y="81.5">IO35</text>
<text x="125.2" y="114.6">IO35</text>
<text x="100.8" y="131.9">RST/EN</text>
</g>
<text font-size=".9" fill="#004000" x="27.4" y="63.6">ACM2012-2P</text>
<g font-size=".9" fill="#004040">
<text x="32.5" y="117.7">LED_G6</text>
<text x="38.6" y="116.6">LED_G5</text>
<text x="44.7" y="118.7">LED_G7</text>
<text x="50.8" y="117.7">LED_G8</text>
</g>
<g font-size=".7">
<text x="21.3" y=".8">5</text>
<text x="62" y=".8">4</text>
<text x="102.6" y=".8">3</text>
<text x="143.3" y=".8">2</text>
<text x="183.9" y=".8">1</text>
<text x=".3" y="20.7">D</text>
<text x="204.5" y="20.7">D</text>
<text x=".3" y="58.8">C</text>
<text x="204.5" y="58.8">C</text>
<text x=".3" y="96.9">B</text>
<text x="204.5" y="96.9">B</text>
<text x=".3" y="135">A</text>
<text x="204.5" y="135">A</text>
<text x="21.3" y="154.2">5</text>
<text x="62" y="154.2">4</text>
<text x="102.6" y="154.2">3</text>
<text x="143.3" y="154.2">2</text>
<text x="183.9" y="154.2">1</text>
</g>
</svg>
